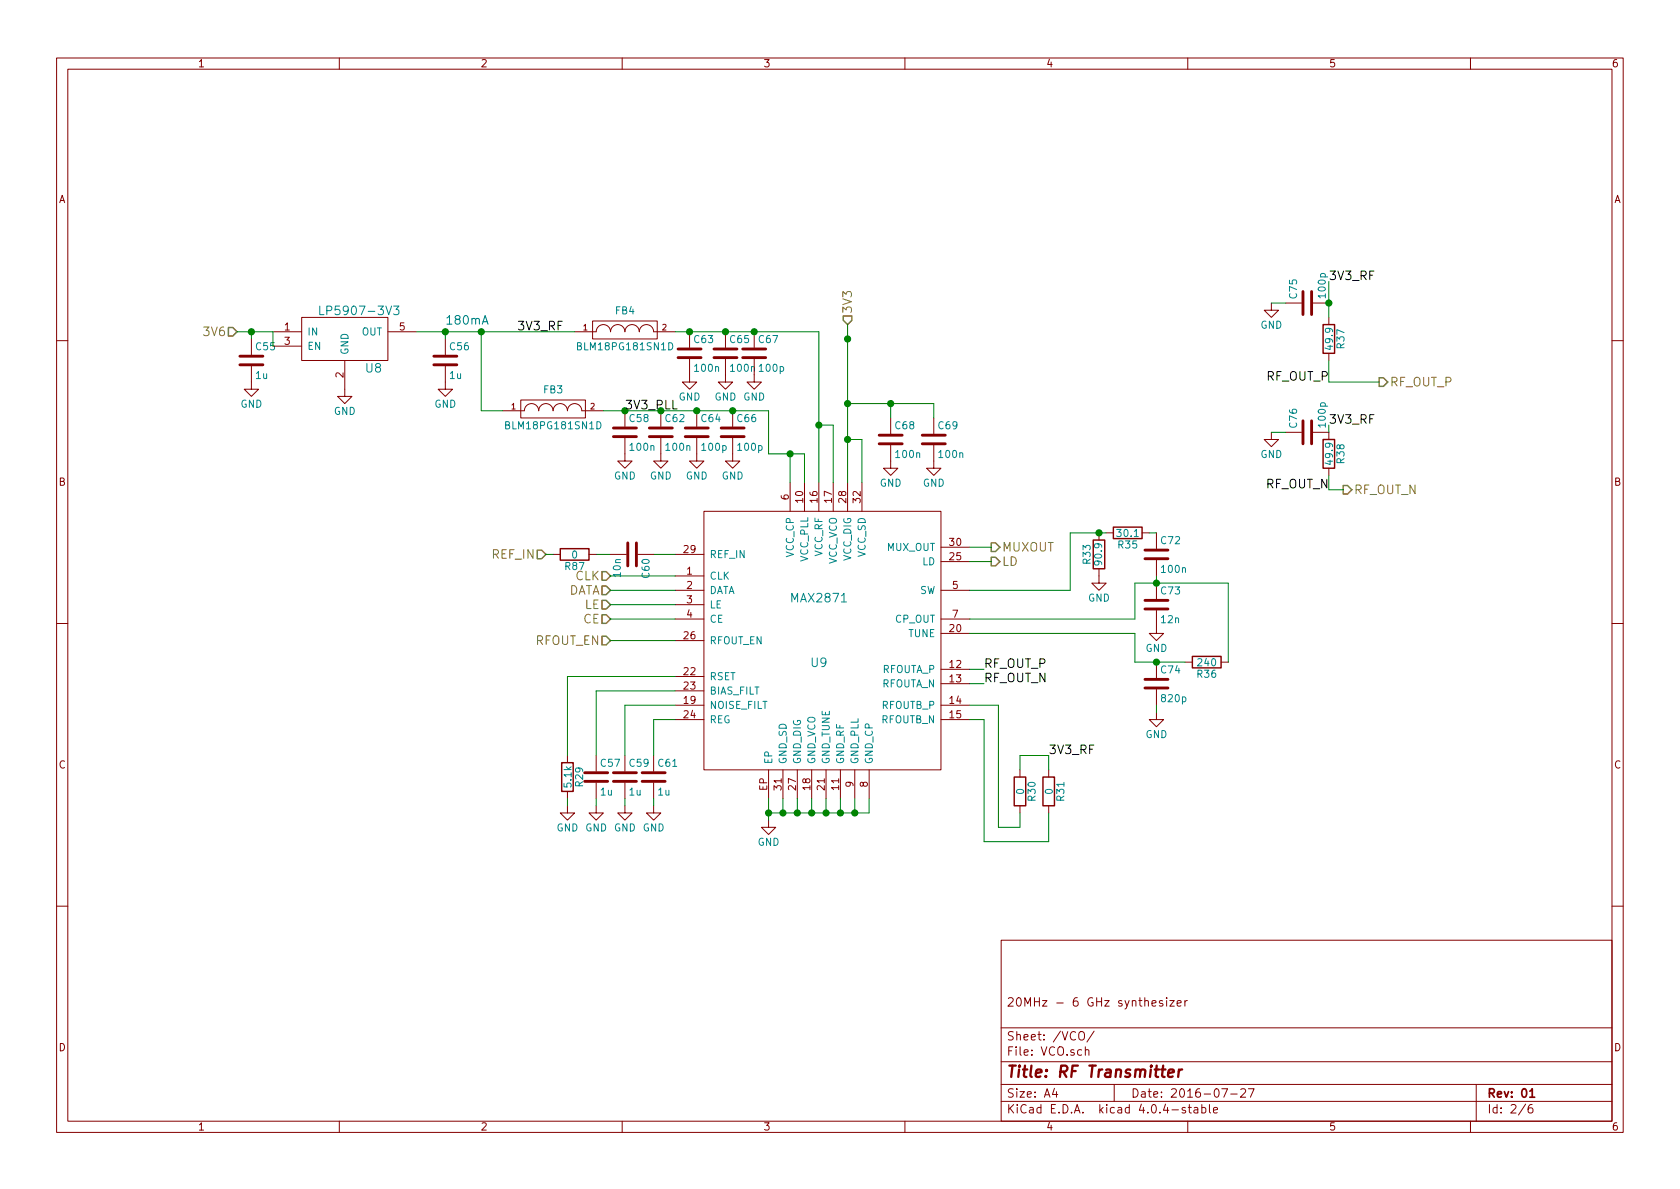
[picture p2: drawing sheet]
<svg xmlns="http://www.w3.org/2000/svg" width="297mm" height="210mm" viewBox="0 0 297 210" stroke-linecap="round" stroke-linejoin="round" font-family="sans-serif">
<g fill="none" stroke="#840000" stroke-width=".18">
<path d="M10 10.3h277v189.9h-277zM12 12.2h273v186.1h-273zM60 10.3v1.9M110 10.3v1.9M160 10.3v1.9M210 10.3v1.9M260 10.3v1.9M44.4 59.9v2.8M48.3 58.7h5M53.3 56.1h15.3v7.6h-15.3zM68.6 58.7h5.1M78.7 59.9v2.8"/>
<path d="M101.6 58.7h3.8a1.27 1.27 0 0 1 1.3-1.3 1.27 1.27 0 0 1 1.2 1.3 1.27 1.27 0 0 1 1.3-1.3 1.27 1.27 0 0 1 1.3 1.3 1.27 1.27 0 0 1 1.3-1.3 1.27 1.27 0 0 1 1.2 1.3 1.27 1.27 0 0 1 1.3-1.3 1.27 1.27 0 0 1 1.3 1.3h3.8M104.8 56.8h11.4v3.1h-11.4zM121.9 58.7v2.8M128.3 58.7v2.8M133.3 58.7v2.8M224.8 53.6v1.3h1.3l-1.3 1.2-1.3-1.2h1.3M227.3 53.6h2.8M232.2 53.6h2.7M234.9 56.1v1.3M10 60.2h2M44.4 64.8v4h1.3l-1.3 1.3-1.2-1.3h1.2M48.3 61.2h5"/>
<path d="M61 63.7v6.4h1.2l-1.2 1.3-1.3-1.3h1.3M78.7 64.8v4h1.3l-1.3 1.3-1.2-1.3h1.2M88.9 72.6h3.8a1.27 1.27 0 0 1 1.3-1.2 1.27 1.27 0 0 1 1.2 1.2 1.27 1.27 0 0 1 1.3-1.2 1.27 1.27 0 0 1 1.3 1.2 1.27 1.27 0 0 1 1.3-1.2 1.27 1.27 0 0 1 1.2 1.2 1.27 1.27 0 0 1 1.3-1.2 1.27 1.27 0 0 1 1.3 1.2h3.8M92.1 70.7h11.4v3.2h-11.4zM110.5 77.5v4h1.3l-1.3 1.3-1.3-1.3h1.3M110.5 72.6v2.8M116.8 77.5v4h1.3l-1.3 1.3-1.2-1.3h1.2M116.8 72.6v2.8M121.9 63.5v4.1h1.3l-1.3 1.2-1.3-1.2h1.3M123.2 77.5v4h1.3l-1.3 1.3-1.3-1.3h1.3M123.2 72.6v2.8M128.3 63.5v4.1h1.2l-1.2 1.2-1.3-1.2h1.3"/>
<path d="M129.5 77.5v4h1.3l-1.3 1.3-1.2-1.3h1.2M129.5 72.6v2.8M133.3 63.5v4.1h1.3l-1.3 1.2-1.2-1.2h1.2M157.5 78.7v4.1h1.2l-1.2 1.3-1.3-1.3h1.3M157.5 73.9v2.8M165.1 78.7v4.1h1.3l-1.3 1.3-1.3-1.3h1.3M165.1 73.9v2.8M224.8 76.4v1.3h1.3l-1.3 1.3-1.3-1.3h1.3M227.3 76.4h2.8M232.2 76.4h2.7v1.3M234.9 62.5v1.2M285 60.2h2"/>
<path d="M97.8 98h1.3M104.1 98h1.3M107.9 98h2.8M112.8 98h2.8M119.4 98h5.1M124.5 90.4h41.9v45.7h-41.9zM139.7 85.3v5.1M142.2 85.3v5.1M144.8 85.3v5.1M147.3 85.3v5.1M149.9 85.3v5.1M152.4 85.3v5.1"/>
<path d="M166.4 96.8h5M166.4 99.3h5M194.3 94.2v1.3M195.6 94.2h1.2M201.9 94.2h1.3M204.5 94.2v2.8M204.5 99.1v2.7M234.9 82.8v1.3M10 110.3h2M119.4 101.8h5.1M119.4 104.4h5.1M119.4 106.9h5.1"/>
<path d="M119.4 109.5h5.1M119.4 119.6h5.1M119.4 113.3h5.1M166.4 104.4h5M166.4 109.5h5M166.4 112h5M166.4 118.4h5M194.3 100.6v2.5h1.3l-1.3 1.3-1.3-1.3h1.3M204.5 107.9v4.1h1.2l-1.2 1.3-1.3-1.3h1.3M204.5 103.1v2.8M204.5 117.1v2.8M209.5 117.1h1.3"/>
<path d="M215.9 117.1h1.3M285 110.3h2M100.3 133.6v1.3M100.3 139.9v1.3M105.4 133.6v2.8M105.4 138.4v2.8M110.5 133.6v2.8M110.5 138.4v2.8M115.6 133.6v2.8M115.6 138.4v2.8M119.4 122.2h5.1M119.4 124.7h5.1"/>
<path d="M119.4 127.2h5.1M135.9 136.1v5.1M138.4 136.1v5.1M141 136.1v5.1M143.5 136.1v5.1M146 136.1v5.1M148.6 136.1v5.1M151.1 136.1v5.1M153.7 136.1v5.1M166.4 120.9h5M166.4 124.7h5M166.4 127.2h5"/>
<path d="M180.3 136.1v1.3M185.4 136.1v1.3M204.5 126v1.2h1.2l-1.2 1.3-1.3-1.3h1.3M204.5 121.9v2.8M100.3 142.5v1.3h1.3l-1.3 1.2-1.2-1.2h1.2M105.4 142.5v1.3h1.3l-1.3 1.2-1.3-1.2h1.3M110.5 142.5v1.3h1.3l-1.3 1.2-1.3-1.2h1.3M115.6 142.5v1.3h1.2l-1.2 1.2-1.3-1.2h1.3M135.9 145v1.3h1.3l-1.3 1.3-1.3-1.3h1.3M180.3 142.5v1.3M185.4 142.5v1.3M10 160.2h2"/>
<path d="M177 166.3h108v32h-108zM203.7 177.4l.7-.1-.1-.3-.4-.1-.2 .2 .1 .7h.5M205.6 177a.37 .37 0 0 0-.6 .1l.1 .3 .5 .1v.1l-.2 .3-.4-.1M206.3 176.4v.2M206.3 176.9v1M206.8 176.9h.8l-.8 1h.8M208.1 177.4l.7-.1v-.3l-.4-.1-.3 .2 .1 .7h.6M209.5 176.9v1M209.9 176.9l-.4 .3M285 160.2h2M60 198.3v1.9M110 198.3v1.9"/>
<path d="M160 198.3v1.9M177 194.8h108M177 191.8h108M177 187.8h108M177 181.8h108M186.4 192.5l-.3 1h.9M186.8 193v1M190.8 182.6l.3-.2a.53 .53 0 0 1 .6 .5v.5a.51 .51 0 0 1-.7 .4 1.05 1.05 0 0 1-.2-1.2zM191.9 185.7l.2-.1 .4 .1v.9M191.9 185.1v1.5M193.4 182.3l-1.2 2M197 191.8v3"/>
<path d="M209.6 195.9a.37 .37 0 0 0-.6 .1l.1 .3 .5 .1 .1 .1-.3 .3-.4-.1M210 198.3v1.9M210.1 195.8h.5M210.3 195.3v1.3l.3 .2M211.2 195.9h.5l.1 .9M211.8 196.2l-.5 .1-.2 .2 .2 .3 .5-.1M212.5 195.9l.4-.1 .3 .3-.1 .6h-.6M212.5 195.3v1.5M213.8 195.3v1.3l.2 .2M214.6 196.3l.7-.1-.1-.3-.4-.1-.2 .2v.7h.6M216 192.5h1l-.6 1.5M217.6 193.5h1.1"/>
<path d="M219.4 192.7l.2-.2h.4l.2 .5-.9 1h.9M220.7 192.5h1l-.6 1.5M260 198.3v1.9M261 191.8v6.5M269.7 195.2l-1.2 2M270.9 195.3a.59 .59 0 0 0-.7 .7l.1 .7 .2 .1 .5-.1v-.5l-.1-.2-.4-.1-.3 .3"/>
</g>
<path d="M270.5 193l.4-.5v1.5M270.5 194h.8" fill="none" stroke="#840000" stroke-width=".3"/>
<path d="M206.6 189.8l.9-.2v-.4l-.6-.1-.3 .3v.9l.2 .1 .5-.1M208.5 189.1l-.2 1.3M209 189.1a.54 .54 0 0 0-.6 .4" fill="none" stroke="#840000" stroke-width=".41"/>
<g fill="none" stroke="#840000" stroke-width=".51">
<path d="M230.4 51.6v4M231.9 51.6v4M42.4 64.5h4.1M42.4 63h4.1M76.7 64.5h4.1M76.7 63h4.1M108.5 77.2h4M108.5 75.7h4M114.8 77.2h4.1M114.8 75.7h4.1M119.9 63.2h4.1M119.9 61.7h4.1"/>
<path d="M121.2 77.2h4M121.2 75.7h4M126.2 63.2h4.1M126.2 61.7h4.1M127.5 77.2h4.1M127.5 75.7h4.1M131.3 63.2h4.1M131.3 61.7h4.1M155.4 78.5h4.1M155.4 77h4.1M163.1 78.5h4M163.1 77h4"/>
<path d="M230.4 74.4v4.1M231.9 74.4v4.1M111 96v4.1M112.5 96v4.1M202.4 98.8h4.1M202.4 97.3h4.1M202.4 107.7h4.1M202.4 106.2h4.1M103.4 138.2h4M103.4 136.6h4M108.5 138.2h4M108.5 136.6h4"/>
<path d="M113.5 138.2h4.1M113.5 136.6h4.1M202.4 121.7h4.1M202.4 120.1h4.1"/>
</g>
<path d="M233.9 57.4h2.1v5.1h-2.1zM233.9 77.7h2.1v5.1h-2.1zM99.1 97h5v2.1h-5zM193.3 95.5h2v5.1h-2zM196.8 93.2h5.1v2h-5.1zM210.8 116.1h5.1v2h-5.1zM99.3 134.9h2v5h-2zM179.3 137.4h2.1v5.1h-2.1zM184.4 137.4h2v5.1h-2z" fill="none" stroke="#840000" stroke-width=".25"/>
<path d="M40.4 57.9h.7l.8 .8-.8 .7h-.7zM149.1 55.9h1.5v.7l-.7 .8-.8-.8zM243.8 66.8h.8l.8 .8-.8 .7h-.8zM95 97.3h.8l.7 .7-.7 .8h-.8zM175.3 96h.7l.8 .8-.8 .7h-.7zM175.3 98.5h.7l.8 .8-.8 .8h-.7zM237.5 85.8h.8l.7 .8-.7 .8h-.8zM106.4 101.1h.8l.7 .7-.7 .8h-.8zM106.4 103.6h.8l.7 .8-.7 .8h-.8zM106.4 108.7h.8l.7 .8-.7 .7h-.8zM106.4 106.2h.8l.7 .7-.7 .8h-.8zM106.4 112.5h.8l.7 .8-.7 .7h-.8z" fill="none" stroke="#848400" stroke-width=".25"/>
<path d="M56.5 54.1v1.5h.8M69.6 54.1h.9l-.5 .6 .4 .1 .1 .2v.5l-.3 .1h-.4l-.2-.1M105.5 74.6a.64 .64 0 0 1 .8 .6 .64 .64 0 0 1-.8 .6zM118.2 60.6a.64 .64 0 0 1 .8 .6 .64 .64 0 0 1-.8 .7z" fill="none" stroke="#008484" stroke-width=".18"/>
<path d="M85.3 57.3l.5-1.5 .5 1.5" fill="none" stroke="#0000c2" stroke-width=".18"/>
<g fill="none" stroke="#008400" stroke-width=".18">
<path d="M41.9 58.7h6.4v2.5M44.4 58.7v1.2M73.7 58.7h27.9M78.7 58.7v1.2M85.1 58.7v13.9h3.8M119.4 58.7h25.4v26.6M149.9 57.4v27.9M224.8 53.6h2.5M234.9 49.8v6.3M106.7 72.6h29.2v7.7h6.3v5M144.8 75.2h2.5v10.1M149.9 77.7h2.5v7.6"/>
<path d="M149.9 71.4h15.2v2.5M157.5 71.4v2.5M224.8 76.4h2.5M234.9 63.7v3.9h8.9M234.9 75.2v1.2M96.5 98h1.3M105.4 98h2.5M115.6 98h3.8M139.7 80.3v5M171.4 96.8h3.9M171.4 99.3h3.9M195.6 94.2h-6.4v10.2h-17.8"/>
<path d="M203.2 94.2h1.3M234.9 86.6h2.6M107.9 104.4h11.5M107.9 109.5h11.5M107.9 101.8h11.5M107.9 106.9h11.5M107.9 113.3h11.5M119.4 119.6h-19.1v14M171.4 112h29.3v5.1h8.8M171.4 109.5h29.3v-6.4h16.5v14M171.4 118.4h2.6M204.5 101.8v1.3"/>
<path d="M119.4 127.2h-3.8v6.4M119.4 124.7h-8.9v8.9M119.4 122.2h-14v11.4M171.4 127.2h2.6v21.6h11.4v-5M171.4 124.7h5.1v21.6h3.8v-2.5M171.4 120.9h2.6M180.3 136.1v-2.5h5.1v2.5M204.5 124.7v1.3M100.3 141.2v1.3M105.4 141.2v1.3M110.5 141.2v1.3M115.6 141.2v1.3"/>
<path d="M135.9 141.2v3.8M138.4 141.2v2.6M141 141.2v2.6M143.5 141.2v2.6M146 141.2v2.6M148.6 141.2v2.6M151.1 141.2v2.6M153.7 141.2v2.6h-17.8"/>
</g>
<g fill="#008400" stroke="#008400" stroke-width=".25">
<circle cx="135.9" cy="143.8" r=".51"/>
<circle cx="138.4" cy="143.8" r=".51"/>
<circle cx="141" cy="143.8" r=".51"/>
<circle cx="143.5" cy="143.8" r=".51"/>
<circle cx="146.1" cy="143.8" r=".51"/>
<circle cx="148.6" cy="143.8" r=".51"/>
<circle cx="151.1" cy="143.8" r=".51"/>
<circle cx="204.5" cy="117.1" r=".51"/>
<circle cx="194.3" cy="94.2" r=".51"/>
<circle cx="204.5" cy="103.1" r=".51"/>
<circle cx="235" cy="53.6" r=".51"/>
<circle cx="149.9" cy="59.9" r=".51"/>
<circle cx="149.9" cy="77.7" r=".51"/>
<circle cx="149.9" cy="71.4" r=".51"/>
<circle cx="157.5" cy="71.4" r=".51"/>
<circle cx="139.7" cy="80.3" r=".51"/>
<circle cx="129.5" cy="72.6" r=".51"/>
<circle cx="144.8" cy="75.2" r=".51"/>
<circle cx="133.4" cy="58.7" r=".51"/>
<circle cx="128.3" cy="58.7" r=".51"/>
<circle cx="123.2" cy="72.6" r=".51"/>
<circle cx="121.9" cy="58.7" r=".51"/>
<circle cx="85.1" cy="58.7" r=".51"/>
<circle cx="78.7" cy="58.7" r=".51"/>
<circle cx="44.5" cy="58.7" r=".51"/>
</g>
<text font-size="2.8" fill="#840000" x="178" y="190.5">Title: RF Transmitter</text>
<g font-size="2.1">
<text x="234.9" y="49.5">3V3_RF</text>
<text x="91.4" y="58.4">3V3_RF</text>
<text x="223.9" y="67.3">RF_OUT_P</text>
<text x="110.5" y="72.4">3V3_PLL</text>
<text x="234.9" y="74.9">3V3_RF</text>
<text x="174" y="118.1">RF_OUT_P</text>
<text x="174" y="120.6">RF_OUT_N</text>
<text x="185.4" y="133.3">3V3_RF</text>
</g>
<g font-size="2.1" fill="#848400">
<text x="36.2" y="59.4">3V6</text>
<text x="150.6" y="55.5" transform="rotate(-90 150.6 55.5)">3V3</text>
<text x="245.8" y="68.3">RF_OUT_P</text>
<text x="239.4" y="87.4">RF_OUT_N</text>
<text x="87" y="98.8">REF_IN</text>
<text x="177.2" y="97.5">MUXOUT</text>
<text x="177.2" y="100.1">LD</text>
<text x="100.1" y="105.2">DATA</text>
<text x="101.7" y="102.6">CLK</text>
<text x="103.3" y="107.7">LE</text>
<text x="103.1" y="110.2">CE</text>
<text x="94.6" y="114">RFOUT_EN</text>
</g>
<g font-size="2.1" fill="#008484">
<text x="57.6" y="55.7">LP5907-3V3</text>
<text x="64.7" y="65.9">U8</text>
<text x="140.1" y="106.5">MAX2871</text>
<text x="143.4" y="118">U9</text>
</g>
<text font-size="2.1" fill="#0000c2" x="78.7" y="57.4">180mA</text>
<text font-size="2.1" fill="#008400" x="223.7" y="86.4">RF_OUT_N</text>
<g font-size="2.1" fill="#840000">
<text x="178" y="178">20MHz - 6 GHz synthesizer</text>
<text x="178" y="184">Sheet: /VCO/</text>
<text x="178" y="186.7">File: VCO.sch</text>
<text x="178" y="196.9">KiCad E.D.A. kicad 4.0.4-stable</text>
<text x="178" y="194.1">Size: A4</text>
<text x="200" y="194.1">Date: 2016-07-27</text>
<text x="263" y="194.1">Rev: 01</text>
<text x="263" y="196.9">Id: 2/6</text>
</g>
<g font-size="1.8" fill="#840000">
<text x="35" y="11.9">1</text>
<text x="85" y="11.9">2</text>
<text x="135" y="11.9">3</text>
<text x="185" y="11.9">4</text>
<text x="235" y="11.9">5</text>
<text x="285" y="11.9">6</text>
<text x="10.4" y="35.9">A</text>
<text x="285.4" y="35.9">A</text>
<text x="50.3" y="58.4">1</text>
<text x="70.6" y="58.4">5</text>
<text x="50.3" y="61">3</text>
<text x="60.7" y="66.8" transform="rotate(-90 60.7 66.8)">2</text>
<text x="10.4" y="85.9">B</text>
<text x="139.4" y="88.4" transform="rotate(-90 139.4 88.4)">6</text>
<text x="142" y="88.8" transform="rotate(-90 142 88.8)">10</text>
<text x="144.5" y="88.8" transform="rotate(-90 144.5 88.8)">16</text>
<text x="147.1" y="88.8" transform="rotate(-90 147.1 88.8)">17</text>
<text x="149.6" y="88.8" transform="rotate(-90 149.6 88.8)">28</text>
<text x="152.1" y="88.8" transform="rotate(-90 152.1 88.8)">32</text>
<text x="285.4" y="85.9">B</text>
<text x="121" y="97.8">29</text>
<text x="121.4" y="101.6">1</text>
<text x="167.9" y="96.5">30</text>
<text x="167.9" y="99.1">25</text>
<text x="121.4" y="104.1">2</text>
<text x="121.4" y="106.7">3</text>
<text x="168.4" y="104.1">5</text>
<text x="121" y="113">26</text>
<text x="121.4" y="109.2">4</text>
<text x="167.9" y="111.8">20</text>
<text x="168.4" y="109.2">7</text>
<text x="121" y="119.4">22</text>
<text x="167.9" y="118.1">12</text>
<text x="121" y="121.9">23</text>
<text x="121" y="124.5">19</text>
<text x="167.9" y="120.6">13</text>
<text x="167.9" y="124.5">14</text>
<text x="121" y="127">24</text>
<text x="167.9" y="127">15</text>
<text x="10.4" y="135.9">C</text>
<text x="285.4" y="135.9">C</text>
<text x="135.6" y="139.8" transform="rotate(-90 135.6 139.8)">EP</text>
<text x="138.2" y="139.6" transform="rotate(-90 138.2 139.6)">31</text>
<text x="140.7" y="139.6" transform="rotate(-90 140.7 139.6)">27</text>
<text x="143.3" y="139.6" transform="rotate(-90 143.3 139.6)">18</text>
<text x="145.8" y="139.6" transform="rotate(-90 145.8 139.6)">21</text>
<text x="148.3" y="139.6" transform="rotate(-90 148.3 139.6)">11</text>
<text x="150.9" y="139.2" transform="rotate(-90 150.9 139.2)">9</text>
<text x="153.4" y="139.2" transform="rotate(-90 153.4 139.2)">8</text>
<text x="10.4" y="185.9">D</text>
<text x="285.4" y="185.9">D</text>
<text x="35" y="199.9">1</text>
<text x="85" y="199.9">2</text>
<text x="135" y="199.9">3</text>
<text x="185" y="199.9">4</text>
<text x="235" y="199.9">5</text>
<text x="285" y="199.9">6</text>
</g>
<g font-size="1.8" fill="#008484">
<text x="229.3" y="52.7" transform="rotate(-90 229.3 52.7)">C75</text>
<text x="234.4" y="52.5" transform="rotate(-90 234.4 52.5)">100p</text>
<text x="54.4" y="59.3">IN</text>
<text x="63.8" y="59.3">OUT</text>
<text x="108.8" y="55.6">FB4</text>
<text x="222.8" y="58.1">GND</text>
<text x="45.3" y="61.9">C55</text>
<text x="54.4" y="61.8">EN</text>
<text x="61.6" y="62.7" transform="rotate(-90 61.6 62.7)">GND</text>
<text x="79.6" y="61.9">C56</text>
<text x="102.5" y="61.9">BLM18PG181SN1D</text>
<text x="122.8" y="60.6">C63</text>
<text x="122.9" y="65.7">100n</text>
<text x="129.1" y="60.6">C65</text>
<text x="129.3" y="65.7">100n</text>
<text x="134.2" y="60.6">C67</text>
<text x="134.4" y="65.7">100p</text>
<text x="235.7" y="61.7" transform="rotate(-90 235.7 61.7)">49.9</text>
<text x="237.7" y="61.6" transform="rotate(-90 237.7 61.6)">R37</text>
<text x="45.2" y="67">1u</text>
<text x="79.5" y="67">1u</text>
<text x="96.1" y="69.5">FB3</text>
<text x="120" y="70.8">GND</text>
<text x="126.3" y="70.8">GND GND</text>
<text x="42.5" y="72.1">GND</text>
<text x="59" y="73.3">GND</text>
<text x="76.8" y="72.1">GND</text>
<text x="89.8" y="75.9">BLM18PG181SN1D</text>
<text x="111.4" y="74.6">C58</text>
<text x="117.7" y="74.6">C62</text>
<text x="124.1" y="74.6">C64</text>
<text x="130.4" y="74.6">C66</text>
<text x="158.3" y="75.9">C68</text>
<text x="166" y="75.9">C69</text>
<text x="229.3" y="75.6" transform="rotate(-90 229.3 75.6)">C76</text>
<text x="234.4" y="75.4" transform="rotate(-90 234.4 75.4)">100p</text>
<text x="111.5" y="79.7">100n</text>
<text x="117.9" y="79.7">100n</text>
<text x="124.2" y="79.7">100p</text>
<text x="130.6" y="79.7">100p</text>
<text x="158.5" y="81">100n</text>
<text x="166.1" y="81">100n</text>
<text x="222.8" y="81">GND</text>
<text x="235.7" y="82" transform="rotate(-90 235.7 82)">49.9</text>
<text x="237.7" y="81.9" transform="rotate(-90 237.7 81.9)">R38</text>
<text x="108.5" y="84.8">GND</text>
<text x="114.9" y="84.8">GND</text>
<text x="121.2" y="84.8">GND</text>
<text x="127.6" y="84.8">GND</text>
<text x="155.5" y="86">GND</text>
<text x="163.1" y="86">GND</text>
<text x="197.7" y="94.9">30.1</text>
<text x="100" y="100.8">R87</text>
<text x="101.1" y="98.7">0</text>
<text x="109.8" y="102" transform="rotate(-90 109.8 102)">10n</text>
<text x="125.5" y="98.7">REF_IN</text>
<text x="140.3" y="98.6" transform="rotate(-90 140.3 98.6)">VCC_CP</text>
<text x="142.9" y="99.5" transform="rotate(-90 142.9 99.5)">VCC_PLL</text>
<text x="145.4" y="98.5" transform="rotate(-90 145.4 98.5)">VCC_RF</text>
<text x="148" y="100" transform="rotate(-90 148 100)">VCC_VCO</text>
<text x="150.5" y="99.3" transform="rotate(-90 150.5 99.3)">VCC_DIG</text>
<text x="153" y="98.6" transform="rotate(-90 153 98.6)">VCC_SD</text>
<text x="156.7" y="97.4">MUX_OUT</text>
<text x="163" y="99.9">LD</text>
<text x="192.8" y="99.7" transform="rotate(-90 192.8 99.7)">R33</text>
<text x="194.8" y="99.8" transform="rotate(-90 194.8 99.8)">90.9</text>
<text x="197.8" y="97">R35</text>
<text x="205.3" y="96.2">C72</text>
<text x="205.5" y="101.3">100n</text>
<text x="114.8" y="102.2" transform="rotate(-90 114.8 102.2)">C60</text>
<text x="125.5" y="102.5">CLK</text>
<text x="125.5" y="105">DATA</text>
<text x="125.5" y="107.6">LE</text>
<text x="162.5" y="105">SW</text>
<text x="192.4" y="106.4">GND</text>
<text x="205.3" y="105.1">C73</text>
<text x="125.5" y="110.1">CE</text>
<text x="125.5" y="113.9">RFOUT_EN</text>
<text x="158.2" y="110.1">CP_OUT</text>
<text x="160.5" y="112.6">TUNE</text>
<text x="205.4" y="110.2">12n</text>
<text x="155.8" y="119">RFOUTA_P</text>
<text x="202.5" y="115.3">GND</text>
<text x="205.3" y="119.1">C74</text>
<text x="211.7" y="119.8">R36</text>
<text x="211.9" y="117.8">240</text>
<text x="125.5" y="120.3">RSET</text>
<text x="125.5" y="122.8">BIAS_FILT</text>
<text x="125.5" y="125.3">NOISE_FILT</text>
<text x="155.7" y="121.5">RFOUTA_N</text>
<text x="155.8" y="125.3">RFOUTB_P</text>
<text x="205.5" y="124.1">820p</text>
<text x="125.5" y="127.9">REG</text>
<text x="155.7" y="127.9">RFOUTB_N</text>
<text x="202.5" y="130.5">GND</text>
<text x="106.3" y="135.6">C57</text>
<text x="111.4" y="135.6">C59</text>
<text x="116.4" y="135.6">C61</text>
<text x="136.5" y="135.1" transform="rotate(-90 136.5 135.1)">EP</text>
<text x="139.1" y="135.1" transform="rotate(-90 139.1 135.1)">GND_SD</text>
<text x="141.6" y="135.1" transform="rotate(-90 141.6 135.1)">GND_DIG</text>
<text x="144.1" y="135.1" transform="rotate(-90 144.1 135.1)">GND_VCO</text>
<text x="146.7" y="135.1" transform="rotate(-90 146.7 135.1)">GND_TUNE</text>
<text x="149.2" y="135.1" transform="rotate(-90 149.2 135.1)">GND_RF</text>
<text x="151.8" y="135.1" transform="rotate(-90 151.8 135.1)">GND_PLL</text>
<text x="154.3" y="135.1" transform="rotate(-90 154.3 135.1)">GND_CP</text>
<text x="101" y="139.1" transform="rotate(-90 101 139.1)">5.1k</text>
<text x="103.1" y="139" transform="rotate(-90 103.1 139)">R29</text>
<text x="106.2" y="140.7">1u</text>
<text x="111.3" y="140.7">1u</text>
<text x="116.4" y="140.7">1u</text>
<text x="181.1" y="140.4" transform="rotate(-90 181.1 140.4)">0</text>
<text x="183.1" y="141.6" transform="rotate(-90 183.1 141.6)">R30</text>
<text x="186.1" y="140.4" transform="rotate(-90 186.1 140.4)">0</text>
<text x="188.2" y="141.6" transform="rotate(-90 188.2 141.6)">R31</text>
<text x="98.4" y="147">GND GND GND GND</text>
<text x="133.9" y="149.5">GND</text>
</g>
<g font-size="1.4" fill="#840000">
<text x="103.1" y="58.4">1</text>
<text x="117.1" y="58.4">2</text>
<text x="90.4" y="72.4">1</text>
<text x="104.4" y="72.4">2</text>
</g>
</svg>
